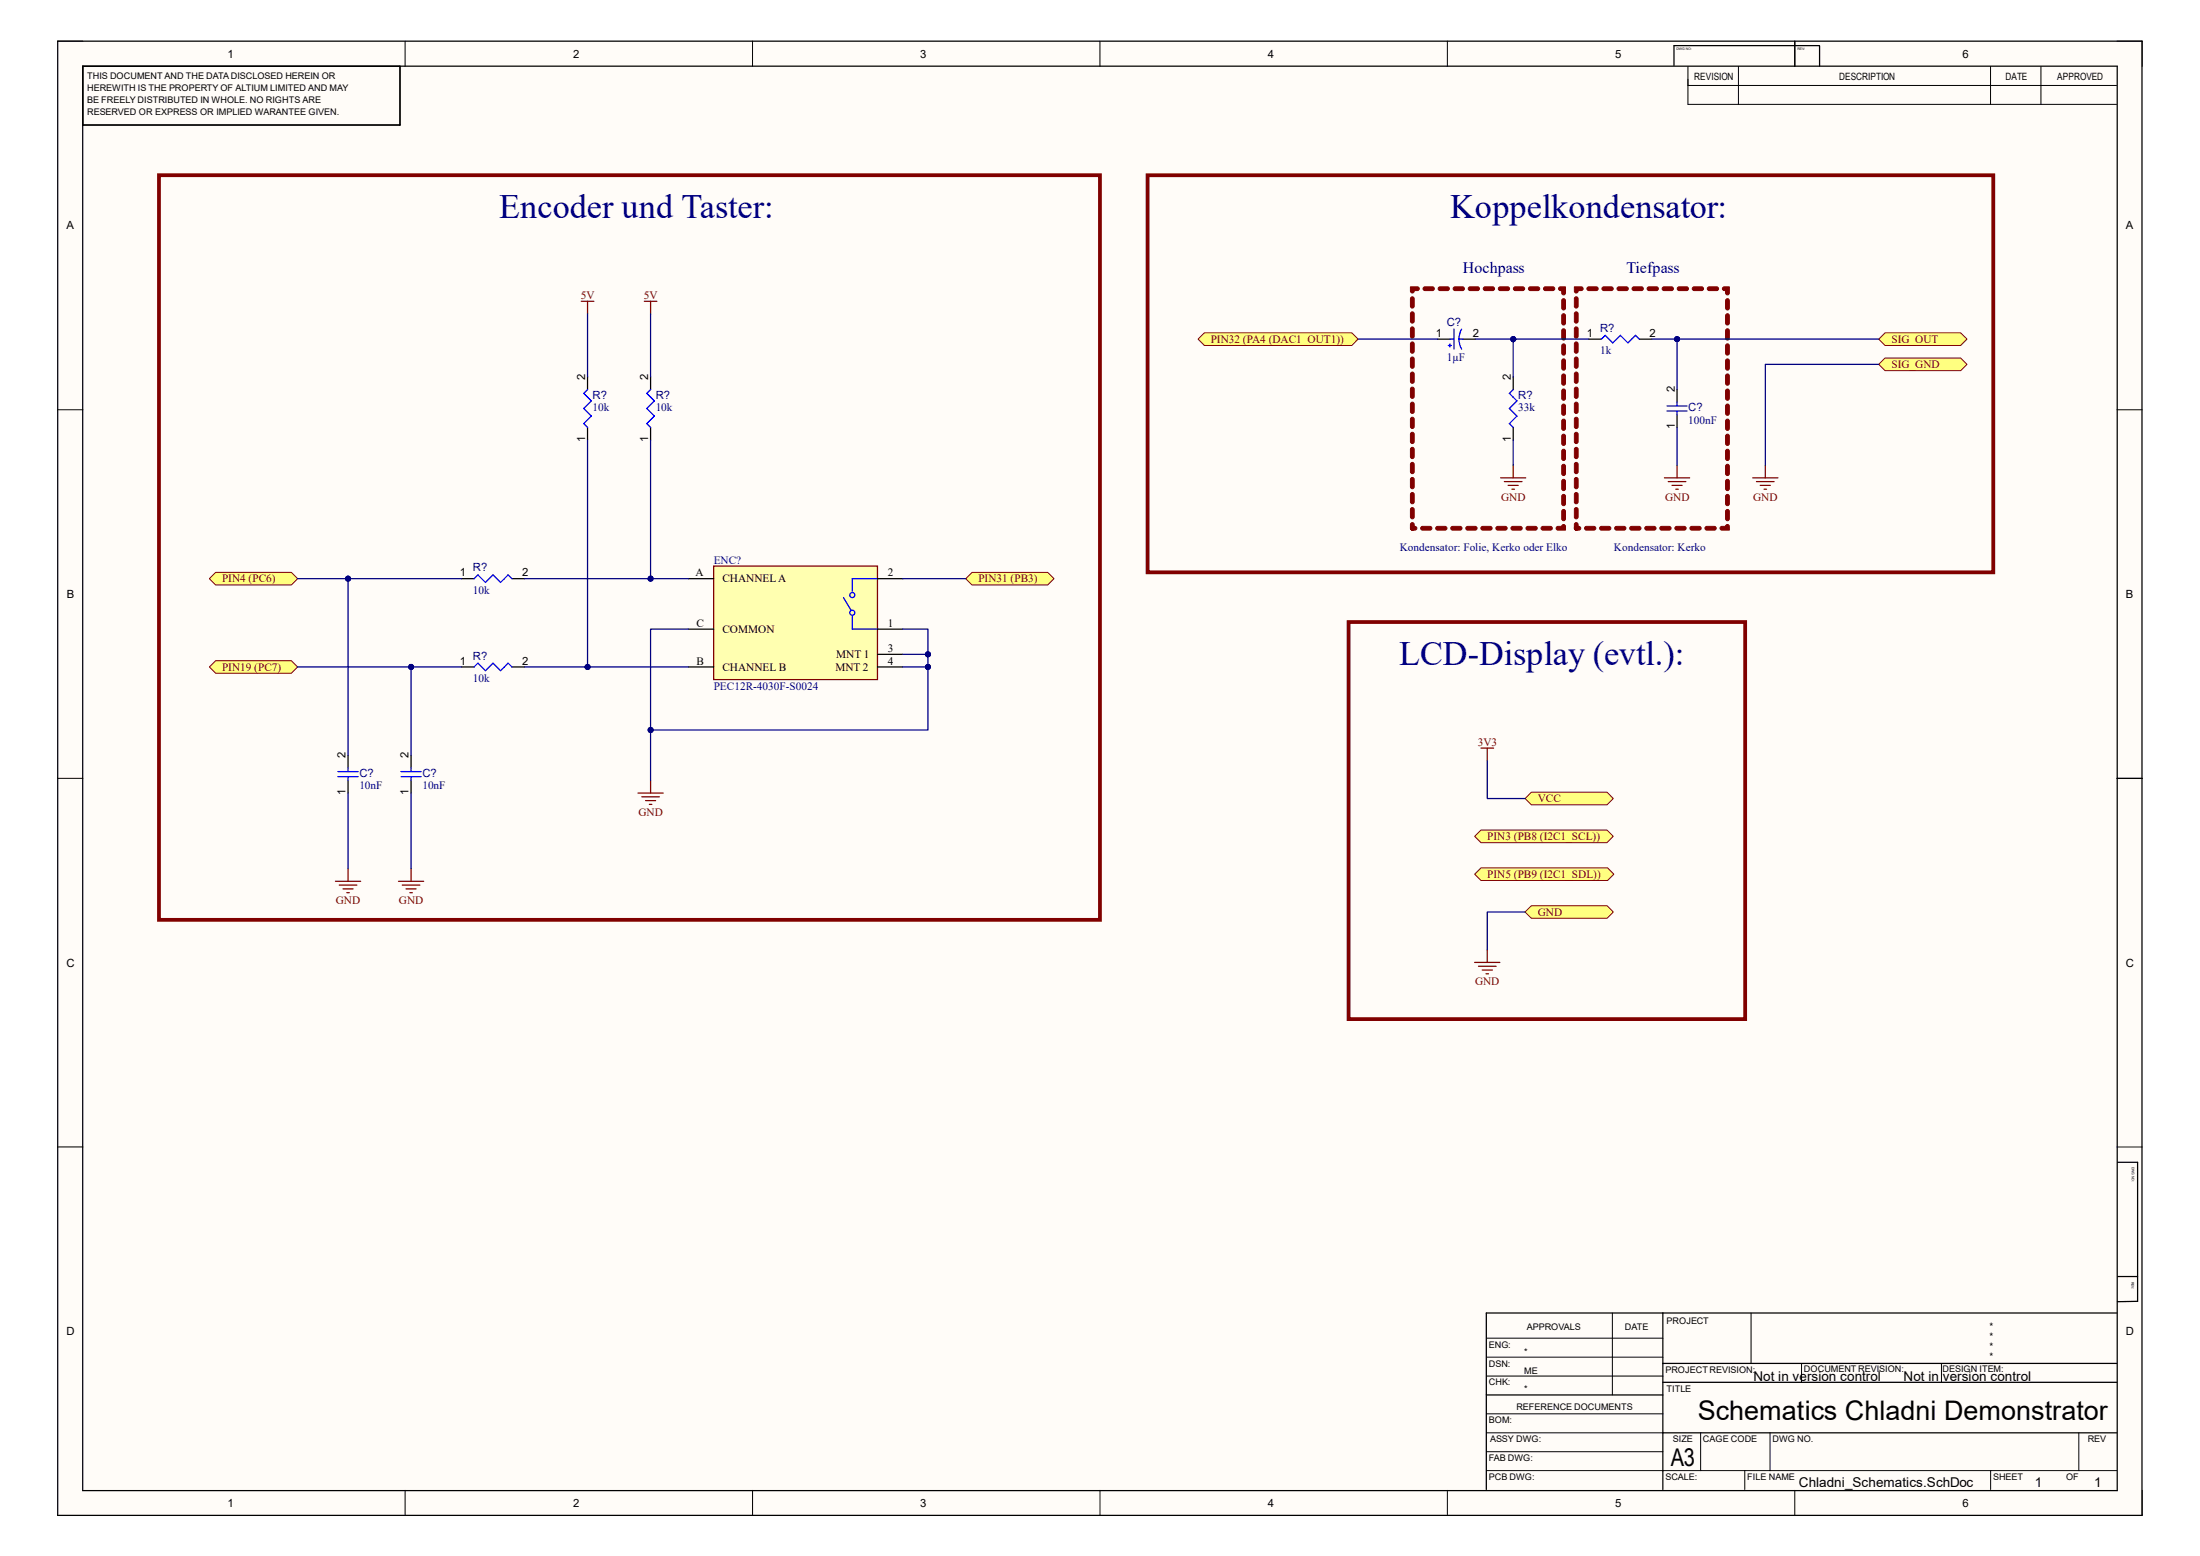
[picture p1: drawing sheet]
<svg xmlns="http://www.w3.org/2000/svg" width="297mm" height="210mm" viewBox="0 0 297 210" stroke-linecap="round" stroke-linejoin="round" font-family="sans-serif">
<g fill="#fffcf8">
<path d="M7.8 5.6h281.4v199h-281.4z" fill-rule="evenodd"/>
<path d="M11.2 9h274.6v192.2h-274.6z" fill-rule="evenodd"/>
</g>
<g fill="none" stroke="#000" stroke-width=".14">
<path d="M7.8 5.6h3.4M54.7 5.6v3.4M101.6 5.6v3.4M148.5 5.6v3.4M195.4 5.6v3.4M227.9 9v5.1h57.8M227.9 11.5h57.8M234.7 9v5.1M242.3 5.6v3.4M268.7 9v5.1M275.5 9v5.1M285.8 5.6h3.4v3.4"/>
<path d="M7.8 55.3h3.4M285.8 55.3h3.4M7.8 105.1h3.4M285.8 105.1h3.4M7.8 154.8h3.4M285.8 154.8h3.4M217.7 177.2v11.1M236.4 177.2v6.8M200.7 198.5h85.1M200.7 183.2h23.8M200.7 180.6h23.8M200.7 185.7h23.8"/>
<path d="M200.7 193.4h23.8M200.7 190.8h23.8M200.7 195.9h23.8M229.6 193.4v5.1M235.6 198.5v2.5M239 193.4v5.1M243.2 184v2.6M262.1 184v2.6M268.7 198.5v2.5M280.6 193.4v5.1M54.7 201.2v3.4M101.6 201.2v3.4"/>
<path d="M148.5 201.2v3.4M195.4 201.2v3.4M242.3 201.2v3.4M289.2 201.2v3.4"/>
</g>
<g fill="none" stroke="#000" stroke-width=".17">
<path d="M7.8 5.6h281.4v198.9h-281.4zM11.2 8.9h274.6v192.3h-274.6zM54 9v7.9h-42.8M242.3 5.6v3.4M245.6 6.2h-19.6v2.6M245.6 6.2v2.7M285.8 105.1h3.4M285.9 156.9h2.7v18.7l-2.7 .1M224.5 177.2v23.8M285.8 177.2h-85.1v23.8M285.9 172.3h2.7M200.7 188.3h23.8"/>
<path d="M224.5 184h61.3M224.5 186.6h61.3M224.5 193.4h61.3"/>
</g>
<path d="M96.3 76.4h22.2v15.3h-22.2z" fill-rule="evenodd" fill="#ffffb0"/>
<path d="M96.3 76.4h22.2v15.3h-22.2z" fill="none" stroke="#800000" stroke-width=".17"/>
<g fill="none" stroke="#00f" stroke-width=".17">
<path d="M79.3 52.6l-.5 .5 1 1-1 1 1 1.1-1 1 .5 .5M87.8 52.6l-.5 .5 1 1-1 1 1 1.1-1 1 .5 .5M64 78.1l.5-.5 1 1 1.1-1 1 1 1-1 .5 .5M118.5 78.1h-3.4v1.7M64 90l.5-.5 1 1 1.1-1 1 1 1-1 .5 .5M113.9 80.7l1 1.7M115.1 83.2v1.7h3.4M45.6 104.1h2.7M45.6 104.8h2.7M47 103.6v.5M47 104.8v.5M54.1 104.1h2.8"/>
<path d="M54.1 104.8h2.8M55.5 103.6v.5M55.5 104.8v.5"/>
<circle cx="115.1" cy="80.3" r=".34"/>
<circle cx="115.1" cy="82.7" r=".34"/>
</g>
<g fill="none" stroke="#000" stroke-width=".17">
<path d="M79.3 50.9v1.7M79.3 57.7v1.7M87.8 50.9v1.7M87.8 57.7v1.7M62.3 78.1h1.7M69.1 78.1h1.7M92.9 78.1h3.4M118.5 78.1h3.4M62.3 90h1.7M69.1 90h1.7M92.9 90h3.4M92.9 84.9h3.4"/>
<path d="M118.5 90h3.4M118.5 84.9h3.4M118.5 88.3h3.4M47 101.9v1.7M47 105.3v1.7M55.5 101.9v1.7M55.5 105.3v1.7"/>
</g>
<path d="M28.3 78.1l.8-.8h10.2l.9 .8-.9 .9h-10.2z" fill-rule="evenodd" fill="#ffff80"/>
<path d="M28.3 78.1l.8-.8h10.2l.9 .8-.9 .9h-10.2z" fill="none" stroke="#800000" stroke-width=".14"/>
<path d="M28.3 90l.8-.8h10.2l.9 .8-.9 .9h-10.2z" fill-rule="evenodd" fill="#ffff80"/>
<path d="M28.3 90l.8-.8h10.2l.9 .8-.9 .9h-10.2z" fill="none" stroke="#800000" stroke-width=".14"/>
<g fill="none" stroke="#800000" stroke-width=".17">
<path d="M78.5 40.7h1.7M79.3 40.7v1.7M87 40.7h1.7M87.8 40.7v1.7M45.3 119h3.4M45.8 119.5h2.4M46.3 120h1.4M47 117.3v1.7M53.8 119h3.4M54.3 119.5h2.4M54.8 120h1.4M55.5 117.3v1.7"/>
<path d="M86.1 107h3.4M86.6 107.5h2.4M87.2 108.1h1.3M87.7 108.6h.3M87.8 105.3v1.7M46.8 120.5h.4M55.3 120.5h.4"/>
</g>
<path d="M130.4 78.1l.8-.8h10.2l.9 .8-.9 .9h-10.2z" fill-rule="evenodd" fill="#ffff80"/>
<path d="M130.4 78.1l.8-.8h10.2l.9 .8-.9 .9h-10.2z" fill="none" stroke="#800000" stroke-width=".14"/>
<path d="M21.5 23.6h127v100.6h-127z" fill="none" stroke="#800000" stroke-width=".51"/>
<path d="M194.1 45.8h1.7M197.5 45.8h1.7M204.3 50.9v1.7M204.3 57.7v1.7M214.5 45.8h1.7M221.3 45.8h1.7M226.4 52.6v1.7M226.4 56v1.7" fill="none" stroke="#000" stroke-width=".17"/>
<g fill="none" stroke="#00f" stroke-width=".17">
<path d="M195.5 46.6h.5M195.7 46.4v.4M195.8 45.8h.5M196.3 44.4v2.7M197 45.8l.1 .7 .2 .6M197 45.8h.5M197.3 44.4l-.2 .7-.1 .7M204.3 52.6l-.5 .5 1 1-1 1 1 1.1-1 1 .5 .5M216.2 45.8l.5-.5 1 1 1.1-1 1 1 1-1 .5 .5M225.1 54.8h2.7M225.1 55.5h2.7M226.4 54.3v.5"/>
<path d="M226.4 55.5v.5"/>
</g>
<path d="M253.6 45.8l.9-.9h10.2l.9 .9-.9 .8h-10.2z" fill-rule="evenodd" fill="#ffff80"/>
<path d="M253.6 45.8l.9-.9h10.2l.9 .9-.9 .8h-10.2z" fill="none" stroke="#800000" stroke-width=".14"/>
<path d="M161.7 45.8l.9-.9h19.9l.8 .9-.8 .8h-19.9z" fill-rule="evenodd" fill="#ffff80"/>
<path d="M161.7 45.8l.9-.9h19.9l.8 .9-.8 .8h-19.9z" fill="none" stroke="#800000" stroke-width=".14"/>
<g fill="none" stroke="#800000" stroke-width=".17">
<path d="M202.6 64.5h3.4M203.1 65h2.4M203.6 65.5h1.4M204.1 66h.4M204.3 62.8v1.7M224.7 64.5h3.4M225.2 65h2.4M225.7 65.5h1.4M226.2 66h.4M226.4 62.8v1.7M236.6 64.5h3.4M237.1 65h2.4"/>
<path d="M237.6 65.5h1.4M238.2 66h.3M238.3 62.8v1.7"/>
</g>
<g fill="#800000" stroke="#800000" stroke-width=".14">
<path d="M190.5 70.6l.2-.1 .1 .1 .1 .2v.5l-.1 .2-.1 .1-.2-.1-.1-.2zM190.5 68.6l.2-.1 .1 .1 .1 .2v1l-.1 .2h-.1h-.2l-.1-.2zM190.5 66.5h.2h.1l.1 .2v1l-.1 .2-.1 .1-.2-.1-.1-.2zM190.5 64.5l.2-.1 .1 .1 .1 .2v1l-.1 .2-.1 .1-.2-.1-.1-.2zM190.5 62.5l.2-.1 .1 .1 .1 .2v1l-.1 .2h-.1h-.2l-.1-.2zM190.5 60.5l.2-.1 .1 .1 .1 .1v1l-.1 .2-.1 .1-.2-.1-.1-.2zM190.5 58.4l.2-.1 .1 .1 .1 .2v1l-.1 .2-.1 .1-.2-.1-.1-.2zM190.5 56.4l.2-.1 .1 .1 .1 .2v1l-.1 .2h-.1h-.2l-.1-.2zM190.5 54.4l.2-.1 .1 .1 .1 .1v1.1l-.1 .1-.1 .1-.2-.1-.1-.1zM190.5 52.3l.2-.1 .1 .1 .1 .2v1l-.1 .2-.1 .1-.2-.1-.1-.2zM190.5 50.3l.2-.1 .1 .1 .1 .2v1l-.1 .2h-.1h-.2l-.1-.2zM190.5 48.3l.2-.1 .1 .1 .1 .1v1.1l-.1 .1-.1 .1-.2-.1-.1-.1zM190.5 46.2h.2h.1l.1 .2v1l-.1 .2-.1 .1-.2-.1-.1-.2zM190.5 44.2l.2-.1 .1 .1 .1 .2v1l-.1 .2h-.1h-.2l-.1-.2zM190.5 42.2l.2-.1 .1 .1 .1 .1v1.1l-.1 .1-.1 .1-.2-.1-.1-.1zM190.5 40.1h.2h.1l.1 .2v1l-.1 .2-.1 .1-.2-.1-.1-.2zM190.4 38.7h1l.1 .1 .1 .2-.1 .1-.1 .1h-.7l.2-.2-.1 .5h-.1h-.2l-.1-.2zM192.2 38.8l1.2-.1 .2 .1v.2v.1l-.2 .1h-1l-.2-.1-.1-.1zM194.2 38.8l1.2-.1 .2 .1 .1 .2-.1 .1-.2 .1h-1l-.2-.1v-.1zM196.3 38.8l1.2-.1 .1 .1 .1 .2-.1 .1-.1 .1h-1.1l-.1-.1-.1-.1zM198.3 38.8l1.2-.1 .2 .1v.2v.1l-.2 .1h-1l-.2-.1-.1-.1zM200.3 38.8l1.2-.1 .2 .1 .1 .2-.1 .1-.2 .1h-1l-.2-.1-.1-.1zM202.4 38.8l1.1-.1 .2 .1 .1 .2-.1 .1-.2 .1h-1l-.1-.1-.1-.1zM204.4 38.8l1.2-.1 .2 .1v.2v.1l-.2 .1h-1l-.2-.1-.1-.1zM206.4 38.8l1.2-.1 .2 .1 .1 .2-.1 .1-.2 .1h-1l-.2-.1-.1-.1zM208.5 38.8l1.1-.1 .2 .1 .1 .2-.1 .1-.2 .1h-1l-.1-.1-.1-.1zM210.5 38.8l.8-.1v1l-.2 .1-.2-.1-.1-.7 .3 .2-.6-.1-.1-.1zM210.9 40.4l.2-.1 .2 .1v.2v1v.2h-.2h-.2l-.1-.2zM210.9 42.4l.2-.1 .2 .1v.2v1v.2l-.2 .1-.2-.1-.1-.2zM210.9 44.5l.2-.1 .2 .1v.1v1v.2l-.2 .1-.2-.1-.1-.2zM210.9 46.5l.2-.1 .2 .1v.2v1v.2h-.2h-.2l-.1-.2zM210.9 48.5l.2-.1 .2 .1v.2v1v.2l-.2 .1-.2-.1-.1-.2zM210.9 50.5h.2h.2v.2v1v.2l-.2 .1-.2-.1-.1-.2zM210.9 52.6l.2-.1 .2 .1v.2v1v.2h-.2h-.2l-.1-.2zM210.9 54.6l.2-.1 .2 .1v.2v1v.2l-.2 .1-.2-.1-.1-.2zM210.9 56.6h.2h.2v.2v1v.2l-.2 .1-.2-.1-.1-.2zM210.9 58.7l.2-.1 .2 .1v.2v1v.1l-.2 .1-.2-.1-.1-.1zM210.9 60.7l.2-.1 .2 .1v.2v1v.2l-.2 .1-.2-.1-.1-.2zM210.9 62.7h.2h.2v.2v1v.2l-.2 .1-.2-.1-.1-.2zM210.9 64.8l.2-.1 .2 .1v.1v1.1v.1l-.2 .1-.2-.1-.1-.1zM210.9 66.8l.2-.1 .2 .1v.2v1v.2l-.2 .1-.2-.1-.1-.2zM210.9 68.8h.2h.2v.2v1v.2l-.2 .1-.2-.1-.1-.2zM210.2 71.1l.9-.1-.3 .3 .1-.4 .2-.1 .2 .1v.1v.6h-1l-.1-.1-.1-.2zM208.1 71.1l1.2-.1 .2 .1 .1 .2-.1 .2-.2 .1h-1l-.2-.1-.1-.2zM206.1 71.1l1.2-.1 .2 .1v.2v.2l-.2 .1h-1l-.2-.1-.1-.2zM204.1 71.1l1.2-.1 .1 .1 .1 .2-.1 .2-.1 .1h-1.1l-.1-.1-.1-.2zM202 71.1l1.2-.1 .2 .1 .1 .2-.1 .2-.2 .1h-1l-.2-.1v-.2zM200 71.1l1.2-.1 .2 .1v.2v.2l-.2 .1h-1l-.2-.1-.1-.2zM198 71.1l1.2-.1 .1 .1 .1 .2-.1 .2-.1 .1h-1.1l-.1-.1-.1-.2zM195.9 71.1l1.2-.1 .2 .1 .1 .2-.1 .2-.2 .1h-1l-.2-.1v-.2zM193.9 71.1l1.2-.1 .2 .1v.2v.2l-.2 .1h-1l-.2-.1-.1-.2zM191.9 71.1l1.2-.1 .1 .1 .1 .2-.1 .2-.1 .1h-1.1l-.1-.1-.1-.2zM190.5 71.1l.5-.1 .2 .1 .1 .2-.1 .2-.2 .1h-.3l-.2-.1-.1-.2z"/>
<path d="M212.6 70.6l.2-.1 .2 .1 .1 .2v.5l-.1 .2-.2 .1-.2-.1-.1-.2zM212.6 68.6l.2-.1 .2 .1 .1 .2v1l-.1 .2h-.2h-.2l-.1-.2zM212.6 66.5h.2h.2l.1 .2v1l-.1 .2-.2 .1-.2-.1-.1-.2zM212.6 64.5l.2-.1 .2 .1 .1 .2v1l-.1 .2-.2 .1-.2-.1-.1-.2zM212.6 62.5l.2-.1 .2 .1 .1 .2v1l-.1 .2h-.2h-.2l-.1-.2zM212.6 60.5l.2-.1 .2 .1 .1 .1v1l-.1 .2-.2 .1-.2-.1-.1-.2zM212.6 58.4l.2-.1 .2 .1 .1 .2v1l-.1 .2-.2 .1-.2-.1-.1-.2zM212.6 56.4l.2-.1 .2 .1 .1 .2v1l-.1 .2h-.2h-.2l-.1-.2zM212.6 54.4l.2-.1 .2 .1 .1 .1v1.1l-.1 .1-.2 .1-.2-.1-.1-.1zM212.6 52.3l.2-.1 .2 .1 .1 .2v1l-.1 .2-.2 .1-.2-.1-.1-.2zM212.6 50.3l.2-.1 .2 .1 .1 .2v1l-.1 .2h-.2h-.2l-.1-.2zM212.6 48.3l.2-.1 .2 .1 .1 .1v1.1l-.1 .1-.2 .1-.2-.1-.1-.1zM212.6 46.2h.2h.2l.1 .2v1l-.1 .2-.2 .1-.2-.1-.1-.2zM212.6 44.2l.2-.1 .2 .1 .1 .2v1l-.1 .2h-.2h-.2l-.1-.2zM212.6 42.2l.2-.1 .2 .1 .1 .1v1.1l-.1 .1-.2 .1-.2-.1-.1-.1zM212.6 40.1h.2h.2l.1 .2v1l-.1 .2-.2 .1-.2-.1-.1-.2zM212.5 38.7h1l.2 .1v.2v.1l-.2 .1h-.7l.3-.2-.1 .5h-.2h-.2l-.1-.2zM214.3 38.8l1.2-.1 .2 .1 .1 .2-.1 .1-.2 .1h-1l-.2-.1-.1-.1zM216.3 38.8l1.2-.1 .2 .1 .1 .2-.1 .1-.2 .1h-1l-.2-.1v-.1zM218.4 38.8l1.2-.1 .2 .1v.2v.1l-.2 .1h-1l-.2-.1-.1-.1zM220.4 38.8l1.2-.1 .2 .1 .1 .2-.1 .1-.2 .1h-1l-.2-.1-.1-.1zM222.4 38.8l1.2-.1 .2 .1 .1 .2-.1 .1-.2 .1h-1l-.2-.1v-.1zM224.5 38.8l1.2-.1 .2 .1v.2v.1l-.2 .1h-1l-.2-.1-.1-.1zM226.5 38.8l1.2-.1 .2 .1 .1 .2-.1 .1-.2 .1h-1l-.2-.1-.1-.1zM228.5 38.8l1.2-.1 .2 .1 .1 .2-.1 .1-.2 .1h-1l-.2-.1v-.1zM230.6 38.8l1.2-.1 .1 .1 .1 .2-.1 .1-.1 .1h-1.1l-.1-.1-.1-.1zM232.6 38.8l.9-.1-.1 1-.2 .1-.2-.1v-.7l.2 .2-.6-.1-.1-.1zM233 40.4l.2-.1 .2 .1 .1 .2v1l-.1 .2h-.2h-.2v-.2zM233 42.4l.2-.1 .2 .1 .1 .2v1l-.1 .2-.2 .1-.2-.1v-.2zM233 44.5l.2-.1 .2 .1 .1 .1v1l-.1 .2-.2 .1-.2-.1v-.2zM233 46.5l.2-.1 .2 .1 .1 .2v1l-.1 .2h-.2h-.2v-.2zM233 48.5l.2-.1 .2 .1 .1 .2v1l-.1 .2-.2 .1-.2-.1v-.2zM233 50.5h.2h.2l.1 .2v1l-.1 .2-.2 .1-.2-.1v-.2zM233 52.6l.2-.1 .2 .1 .1 .2v1l-.1 .2h-.2h-.2v-.2zM233 54.6l.2-.1 .2 .1 .1 .2v1l-.1 .2-.2 .1-.2-.1v-.2zM233 56.6h.2h.2l.1 .2v1l-.1 .2-.2 .1-.2-.1v-.2zM233 58.7l.2-.1 .2 .1 .1 .2v1l-.1 .1-.2 .1-.2-.1v-.1zM233 60.7l.2-.1 .2 .1 .1 .2v1l-.1 .2-.2 .1-.2-.1v-.2zM233 62.7h.2h.2l.1 .2v1l-.1 .2-.2 .1-.2-.1v-.2zM233 64.8l.2-.1 .2 .1 .1 .1v1.1l-.1 .1-.2 .1-.2-.1v-.1zM233 66.8l.2-.1 .2 .1 .1 .2v1l-.1 .2-.2 .1-.2-.1v-.2zM233 68.8h.2h.2l.1 .2v1l-.1 .2-.2 .1-.2-.1v-.2zM232.3 71.1l.9-.1-.2 .3v-.4l.2-.1 .2 .1 .1 .1v.6h-1l-.2-.1-.1-.2zM230.2 71.1l1.2-.1 .2 .1 .1 .2-.1 .2-.2 .1h-1l-.2-.1v-.2zM228.2 71.1l1.2-.1 .2 .1 .1 .2-.1 .2-.2 .1h-1l-.2-.1-.1-.2zM226.2 71.1l1.2-.1 .2 .1v.2v.2l-.2 .1h-1l-.2-.1-.1-.2zM224.2 71.1l1.2-.1 .1 .1 .1 .2-.1 .2-.1 .1h-1.1l-.1-.1-.1-.2zM222.1 71.1l1.2-.1 .2 .1 .1 .2-.1 .2-.2 .1h-1l-.2-.1-.1-.2zM220.1 71.1l1.2-.1 .2 .1v.2v.2l-.2 .1h-1l-.2-.1-.1-.2zM218.1 71.1l1.2-.1 .1 .1 .1 .2-.1 .2-.1 .1h-1.1l-.1-.1-.1-.2zM216 71.1l1.2-.1 .2 .1 .1 .2-.1 .2-.2 .1h-1l-.2-.1v-.2zM214 71.1l1.2-.1 .2 .1v.2v.2l-.2 .1h-1l-.2-.1-.1-.2zM212.6 71.1l.6-.1 .1 .1 .1 .2-.1 .2-.1 .1h-.4l-.2-.1-.1-.2z"/>
</g>
<path d="M254.5 48.3h10.2l.9 .9-.9 .8h-10.2l-.9-.8z" fill-rule="evenodd" fill="#ffff80"/>
<path d="M254.5 48.3h10.2l.9 .9-.9 .8h-10.2l-.9-.8z" fill="none" stroke="#800000" stroke-width=".14"/>
<path d="M154.9 23.7h114.2v53.5h-114.2z" fill="none" stroke="#800000" stroke-width=".51"/>
<path d="M199.1 112.9l.8-.9h17l.9 .9-.9 .8h-17z" fill-rule="evenodd" fill="#ffff80"/>
<path d="M199.1 112.9l.8-.9h17l.9 .9-.9 .8h-17z" fill="none" stroke="#800000" stroke-width=".14"/>
<path d="M199.1 118l.8-.9h17.1l.9 .9-.9 .8h-17.1z" fill-rule="evenodd" fill="#ffff80"/>
<path d="M199.1 118l.8-.9h17.1l.9 .9-.9 .8h-17.1z" fill="none" stroke="#800000" stroke-width=".14"/>
<path d="M199.9 101h1.7M200.8 101v1.7M199.1 129.9h3.4M199.6 130.4h2.4M200.1 130.9h1.4M200.6 131.4h.4M200.8 128.2v1.7" fill="none" stroke="#800000" stroke-width=".17"/>
<path d="M206.7 106.9h10.3l.8 .9-.8 .8h-10.3l-.8-.8z" fill-rule="evenodd" fill="#ffff80"/>
<path d="M206.7 106.9h10.3l.8 .9-.8 .8h-10.3l-.8-.8z" fill="none" stroke="#800000" stroke-width=".14"/>
<path d="M205.9 123.1l.8-.9h10.3l.8 .9-.8 .8h-10.3z" fill-rule="evenodd" fill="#ffff80"/>
<path d="M205.9 123.1l.8-.9h10.3l.8 .9-.8 .8h-10.3z" fill="none" stroke="#800000" stroke-width=".14"/>
<path d="M182.1 84h53.5v53.6h-53.5z" fill="none" stroke="#800000" stroke-width=".51"/>
<path d="M70.8 78.1h22.1" fill="none" stroke="#000080" stroke-width=".17"/>
<circle cx="87.8" cy="78.1" r=".34" fill="#000080"/>
<circle cx="87.8" cy="78.1" r=".34" fill="none" stroke="#000080" stroke-width=".14"/>
<path d="M70.8 90h22.1" fill="none" stroke="#000080" stroke-width=".17"/>
<circle cx="79.3" cy="90" r=".34" fill="#000080"/>
<circle cx="79.3" cy="90" r=".34" fill="none" stroke="#000080" stroke-width=".14"/>
<path d="M87.8 59.4v18.7" fill="none" stroke="#000080" stroke-width=".17"/>
<circle cx="87.8" cy="78.1" r=".34" fill="#000080"/>
<circle cx="87.8" cy="78.1" r=".34" fill="none" stroke="#000080" stroke-width=".14"/>
<path d="M79.3 59.4v30.6" fill="none" stroke="#000080" stroke-width=".17"/>
<circle cx="79.3" cy="90" r=".34" fill="#000080"/>
<circle cx="79.3" cy="90" r=".34" fill="none" stroke="#000080" stroke-width=".14"/>
<path d="M40.2 78.1h22.1" fill="none" stroke="#000080" stroke-width=".17"/>
<circle cx="47" cy="78.1" r=".34" fill="#000080"/>
<circle cx="47" cy="78.1" r=".34" fill="none" stroke="#000080" stroke-width=".14"/>
<path d="M40.2 90h22.1" fill="none" stroke="#000080" stroke-width=".17"/>
<circle cx="55.5" cy="90" r=".34" fill="#000080"/>
<circle cx="55.5" cy="90" r=".34" fill="none" stroke="#000080" stroke-width=".14"/>
<path d="M47 78.1v23.8" fill="none" stroke="#000080" stroke-width=".17"/>
<circle cx="47" cy="78.1" r=".34" fill="#000080"/>
<circle cx="47" cy="78.1" r=".34" fill="none" stroke="#000080" stroke-width=".14"/>
<path d="M55.5 90v11.9" fill="none" stroke="#000080" stroke-width=".17"/>
<circle cx="55.5" cy="90" r=".34" fill="#000080"/>
<circle cx="55.5" cy="90" r=".34" fill="none" stroke="#000080" stroke-width=".14"/>
<path d="M79.3 42.4v8.5M87.8 42.4v8.5M92.9 84.9h-5.1v20.4M47 107v10.3M55.5 107v10.3" fill="none" stroke="#000080" stroke-width=".17"/>
<circle cx="87.8" cy="98.5" r=".34" fill="#000080"/>
<circle cx="87.8" cy="98.5" r=".34" fill="none" stroke="#000080" stroke-width=".14"/>
<path d="M121.9 88.3h3.4v10.2h-37.5" fill="none" stroke="#000080" stroke-width=".17"/>
<circle cx="125.3" cy="88.3" r=".34" fill="#000080"/>
<circle cx="125.3" cy="88.3" r=".34" fill="none" stroke="#000080" stroke-width=".14"/>
<circle cx="125.3" cy="90" r=".34" fill="#000080"/>
<circle cx="125.3" cy="90" r=".34" fill="none" stroke="#000080" stroke-width=".14"/>
<circle cx="87.8" cy="98.5" r=".34" fill="#000080"/>
<circle cx="87.8" cy="98.5" r=".34" fill="none" stroke="#000080" stroke-width=".14"/>
<path d="M121.9 90h3.4" fill="none" stroke="#000080" stroke-width=".17"/>
<circle cx="125.3" cy="90" r=".34" fill="#000080"/>
<circle cx="125.3" cy="90" r=".34" fill="none" stroke="#000080" stroke-width=".14"/>
<path d="M121.9 84.9h3.4v3.4" fill="none" stroke="#000080" stroke-width=".17"/>
<circle cx="125.3" cy="88.3" r=".34" fill="#000080"/>
<circle cx="125.3" cy="88.3" r=".34" fill="none" stroke="#000080" stroke-width=".14"/>
<path d="M199.2 45.8h15.3M121.9 78.1h8.5" fill="none" stroke="#000080" stroke-width=".17"/>
<circle cx="204.3" cy="45.8" r=".34" fill="#000080"/>
<circle cx="204.3" cy="45.8" r=".34" fill="none" stroke="#000080" stroke-width=".14"/>
<path d="M204.3 45.8v5.1" fill="none" stroke="#000080" stroke-width=".17"/>
<circle cx="204.3" cy="45.8" r=".34" fill="#000080"/>
<circle cx="204.3" cy="45.8" r=".34" fill="none" stroke="#000080" stroke-width=".14"/>
<path d="M223 45.8h3.4v6.8" fill="none" stroke="#000080" stroke-width=".17"/>
<circle cx="226.4" cy="45.8" r=".34" fill="#000080"/>
<circle cx="226.4" cy="45.8" r=".34" fill="none" stroke="#000080" stroke-width=".14"/>
<path d="M226.4 45.8h27.2" fill="none" stroke="#000080" stroke-width=".17"/>
<circle cx="226.4" cy="45.8" r=".34" fill="#000080"/>
<circle cx="226.4" cy="45.8" r=".34" fill="none" stroke="#000080" stroke-width=".14"/>
<path d="M183.3 45.8h10.8M204.3 59.4v3.4M226.4 57.7v5.1M253.6 49.2h-15.3v13.6M200.8 102.7v5.1h5.1M205.9 123.1h-5.1v5.1" fill="none" stroke="#000080" stroke-width=".17"/>
<g font-size="4.6" fill="#000080">
<text x="67.4" y="29.5">Encoder und Taster:</text>
<text x="195.8" y="29.5">Koppelkondensator:</text>
<text x="188.9" y="89.7">LCD-Display (evtl.):</text>
</g>
<text font-size="3.6" x="229.2" y="191.6">Schematics Chladni Demonstrator</text>
<text font-size="3.3" x="225.6" y="197.8">A3</text>
<g font-size="2.2" fill="#000080">
<text x="197.5" y="36.8">Hochpass</text>
<text x="219.6" y="36.8">Tiefpass</text>
</g>
<g font-size="1.8">
<text x="236.7" y="186.4">Not in version control</text>
<text x="257" y="186.4">Not in version control</text>
<text x="242.9" y="200.7">Chladni_Schematics.SchDoc</text>
<text x="274.7" y="200.7">1</text>
<text x="282.7" y="200.7">1</text>
</g>
<g font-size="1.5">
<text x="30.7" y="7.8">1</text>
<text x="77.4" y="7.8">2</text>
<text x="124.2" y="7.8">3</text>
<text x="171.2" y="7.8">4</text>
<text x="218.1" y="7.8">5</text>
<text x="265" y="7.8">6</text>
<text x="9" y="30.9">A</text>
<text x="287" y="30.9">A</text>
<text x="193.8" y="45.5">1</text>
<text x="198.8" y="45.5">2</text>
<text x="214.2" y="45.5">1</text>
<text x="222.7" y="45.5">2</text>
<text x="79" y="51.2" transform="rotate(-90 79 51.2)">2</text>
<text x="87.5" y="51.2" transform="rotate(-90 87.5 51.2)">2</text>
<text x="204" y="51.2" transform="rotate(-90 204 51.2)">2</text>
<text x="226.1" y="52.9" transform="rotate(-90 226.1 52.9)">2</text>
<text x="79" y="59.6" transform="rotate(-90 79 59.6)">1</text>
<text x="87.5" y="59.6" transform="rotate(-90 87.5 59.6)">1</text>
<text x="204" y="59.6" transform="rotate(-90 204 59.6)">1</text>
<text x="226.1" y="57.9" transform="rotate(-90 226.1 57.9)">1</text>
<text x="62.1" y="77.8">1</text>
<text x="70.5" y="77.8">2</text>
<text x="93.9" y="77.8">A</text>
<text x="119.8" y="77.8">2</text>
<text x="9" y="80.7">B</text>
<text x="97.5" y="78.6">CHANNEL A</text>
<text x="287" y="80.7">B</text>
<text x="62.1" y="89.7">1</text>
<text x="70.5" y="89.7">2</text>
<text x="94" y="89.7">B</text>
<text x="94" y="84.6">C</text>
<text x="97.5" y="85.4">COMMON</text>
<text x="112.9" y="88.9">MNT 1</text>
<text x="119.8" y="84.6">1</text>
<text x="119.8" y="88">3</text>
<text x="119.8" y="89.7">4</text>
<text x="97.5" y="90.6">CHANNEL B</text>
<text x="112.8" y="90.6">MNT 2</text>
<text x="46.7" y="107.3" transform="rotate(-90 46.7 107.3)">1</text>
<text x="46.7" y="102.3" transform="rotate(-90 46.7 102.3)">2</text>
<text x="55.2" y="107.3" transform="rotate(-90 55.2 107.3)">1</text>
<text x="55.2" y="102.3" transform="rotate(-90 55.2 102.3)">2</text>
<text x="9" y="130.5">C</text>
<text x="287" y="130.5">C</text>
<text x="9" y="180.2">D</text>
<text x="287" y="180.2">D</text>
<text x="30.7" y="203.4">1</text>
<text x="77.4" y="203.4">2</text>
<text x="124.2" y="203.4">3</text>
<text x="171.2" y="203.4">4</text>
<text x="218.1" y="203.4">5</text>
<text x="265" y="203.4">6</text>
</g>
<g font-size="1.5" fill="#800000">
<text x="78.4" y="40.3">5V</text>
<text x="86.9" y="40.3">5V</text>
<text x="163.4" y="46.3">PIN32 (PA4 (DAC1_OUT1))</text>
<text x="255.4" y="46.3">SIG_OUT</text>
<text x="255.4" y="49.7">SIG_GND</text>
<text x="202.6" y="67.6">GND</text>
<text x="224.8" y="67.6">GND</text>
<text x="236.7" y="67.6">GND</text>
<text x="30" y="78.6">PIN4 (PC6)</text>
<text x="132.1" y="78.6">PIN31 (PB3)</text>
<text x="30" y="90.6">PIN19 (PC7)</text>
<text x="199.5" y="100.6">3V3</text>
<text x="86.2" y="110.1">GND</text>
<text x="200.8" y="113.4">PIN3 (PB8 (I2C1_SCL))</text>
<text x="207.6" y="108.3">VCC</text>
<text x="200.8" y="118.5">PIN5 (PB9 (I2C1_SDL))</text>
<text x="45.3" y="122">GND</text>
<text x="53.8" y="122">GND</text>
<text x="207.6" y="123.6">GND</text>
<text x="199.1" y="133">GND</text>
</g>
<g font-size="1.5" fill="#000080">
<text x="195.3" y="43.9">C?</text>
<text x="216" y="47.8">1k</text>
<text x="216" y="44.8">R?</text>
<text x="80" y="53.8">R?</text>
<text x="88.5" y="53.8">R?</text>
<text x="195.3" y="48.7">1µF</text>
<text x="205" y="53.8">R?</text>
<text x="80" y="55.5">10k</text>
<text x="88.5" y="55.5">10k</text>
<text x="205" y="55.5">33k</text>
<text x="227.9" y="57.2">100nF</text>
<text x="227.9" y="55.5">C?</text>
<text x="63.8" y="77.1">R?</text>
<text x="96.4" y="76.1">ENC?</text>
<text x="189" y="74.4">Kondensator: Folie, Kerko oder Elko</text>
<text x="217.9" y="74.4">Kondensator: Kerko</text>
<text x="63.8" y="80.2">10k</text>
<text x="63.8" y="89">R?</text>
<text x="63.8" y="92.1">10k</text>
<text x="96.4" y="93.1">PEC12R-4030F-S0024</text>
<text x="48.5" y="106.6">10nF</text>
<text x="48.5" y="104.9">C?</text>
<text x="57" y="106.6">10nF</text>
<text x="57" y="104.9">C?</text>
</g>
<g font-size="1.4">
<text x="228.7" y="10.8">REVISION</text>
<text x="248.3" y="10.8">DESCRIPTION</text>
<text x="270.8" y="10.8">DATE</text>
<text x="277.7" y="10.8">APPROVED</text>
<text x="268.6" y="179.5">*</text>
<text x="268.6" y="182.2">*</text>
<text x="268.6" y="183.5">*</text>
<text x="268.6" y="180.8">*</text>
</g>
<g font-size="1.2">
<text x="11.8" y="10.7">THIS DOCUMENT AND THE DATA DISCLOSED HEREIN OR</text>
<text x="11.8" y="12.3">HEREWITH IS THE PROPERTY OF ALTIUM LIMITED AND MAY</text>
<text x="11.8" y="13.9">BE FREELY DISTRIBUTED IN WHOLE. NO RIGHTS ARE</text>
<text x="11.8" y="15.6">RESERVED OR EXPRESS OR IMPLIED WARANTEE GIVEN.</text>
<text x="206.1" y="179.5">APPROVALS</text>
<text x="219.4" y="179.5">DATE</text>
<text x="225" y="178.6">PROJECT</text>
<text x="201" y="181.9">ENG:</text>
<text x="201" y="184.4">DSN:</text>
<text x="205.8" y="182.9">*</text>
<text x="205.8" y="185.5">ME</text>
<text x="224.8" y="185.3">PROJECT REVISION:</text>
<text x="243.5" y="185.1">DOCUMENT REVISION:</text>
<text x="262.3" y="185.1">DESIGN ITEM:</text>
<text x="201" y="187">CHK:</text>
<text x="204.7" y="190.2">REFERENCE DOCUMENTS</text>
<text x="205.8" y="187.9">*</text>
<text x="225" y="187.9">TITLE</text>
<text x="201" y="192.1">BOM:</text>
<text x="201" y="197.2">FAB DWG:</text>
<text x="201.2" y="194.6">ASSY DWG:</text>
<text x="225.8" y="194.6">SIZE</text>
<text x="229.9" y="194.6">CAGE CODE</text>
<text x="239.3" y="194.6">DWG NO.</text>
<text x="281.9" y="194.6">REV</text>
<text x="201" y="199.8">PCB DWG:</text>
<text x="224.8" y="199.8">SCALE:</text>
<text x="235.9" y="199.8">FILE NAME</text>
<text x="269.1" y="199.8">SHEET</text>
<text x="278.9" y="199.8">OF</text>
</g>
<g font-size=".5">
<text x="226.3" y="6.8">DWG NO:</text>
<text x="242.7" y="6.8">REV:</text>
<text x="287.8" y="157.5" transform="rotate(90 287.8 157.5)">DWG NO:</text>
<text x="287.8" y="173" transform="rotate(90 287.8 173)">REV:</text>
</g>
</svg>
